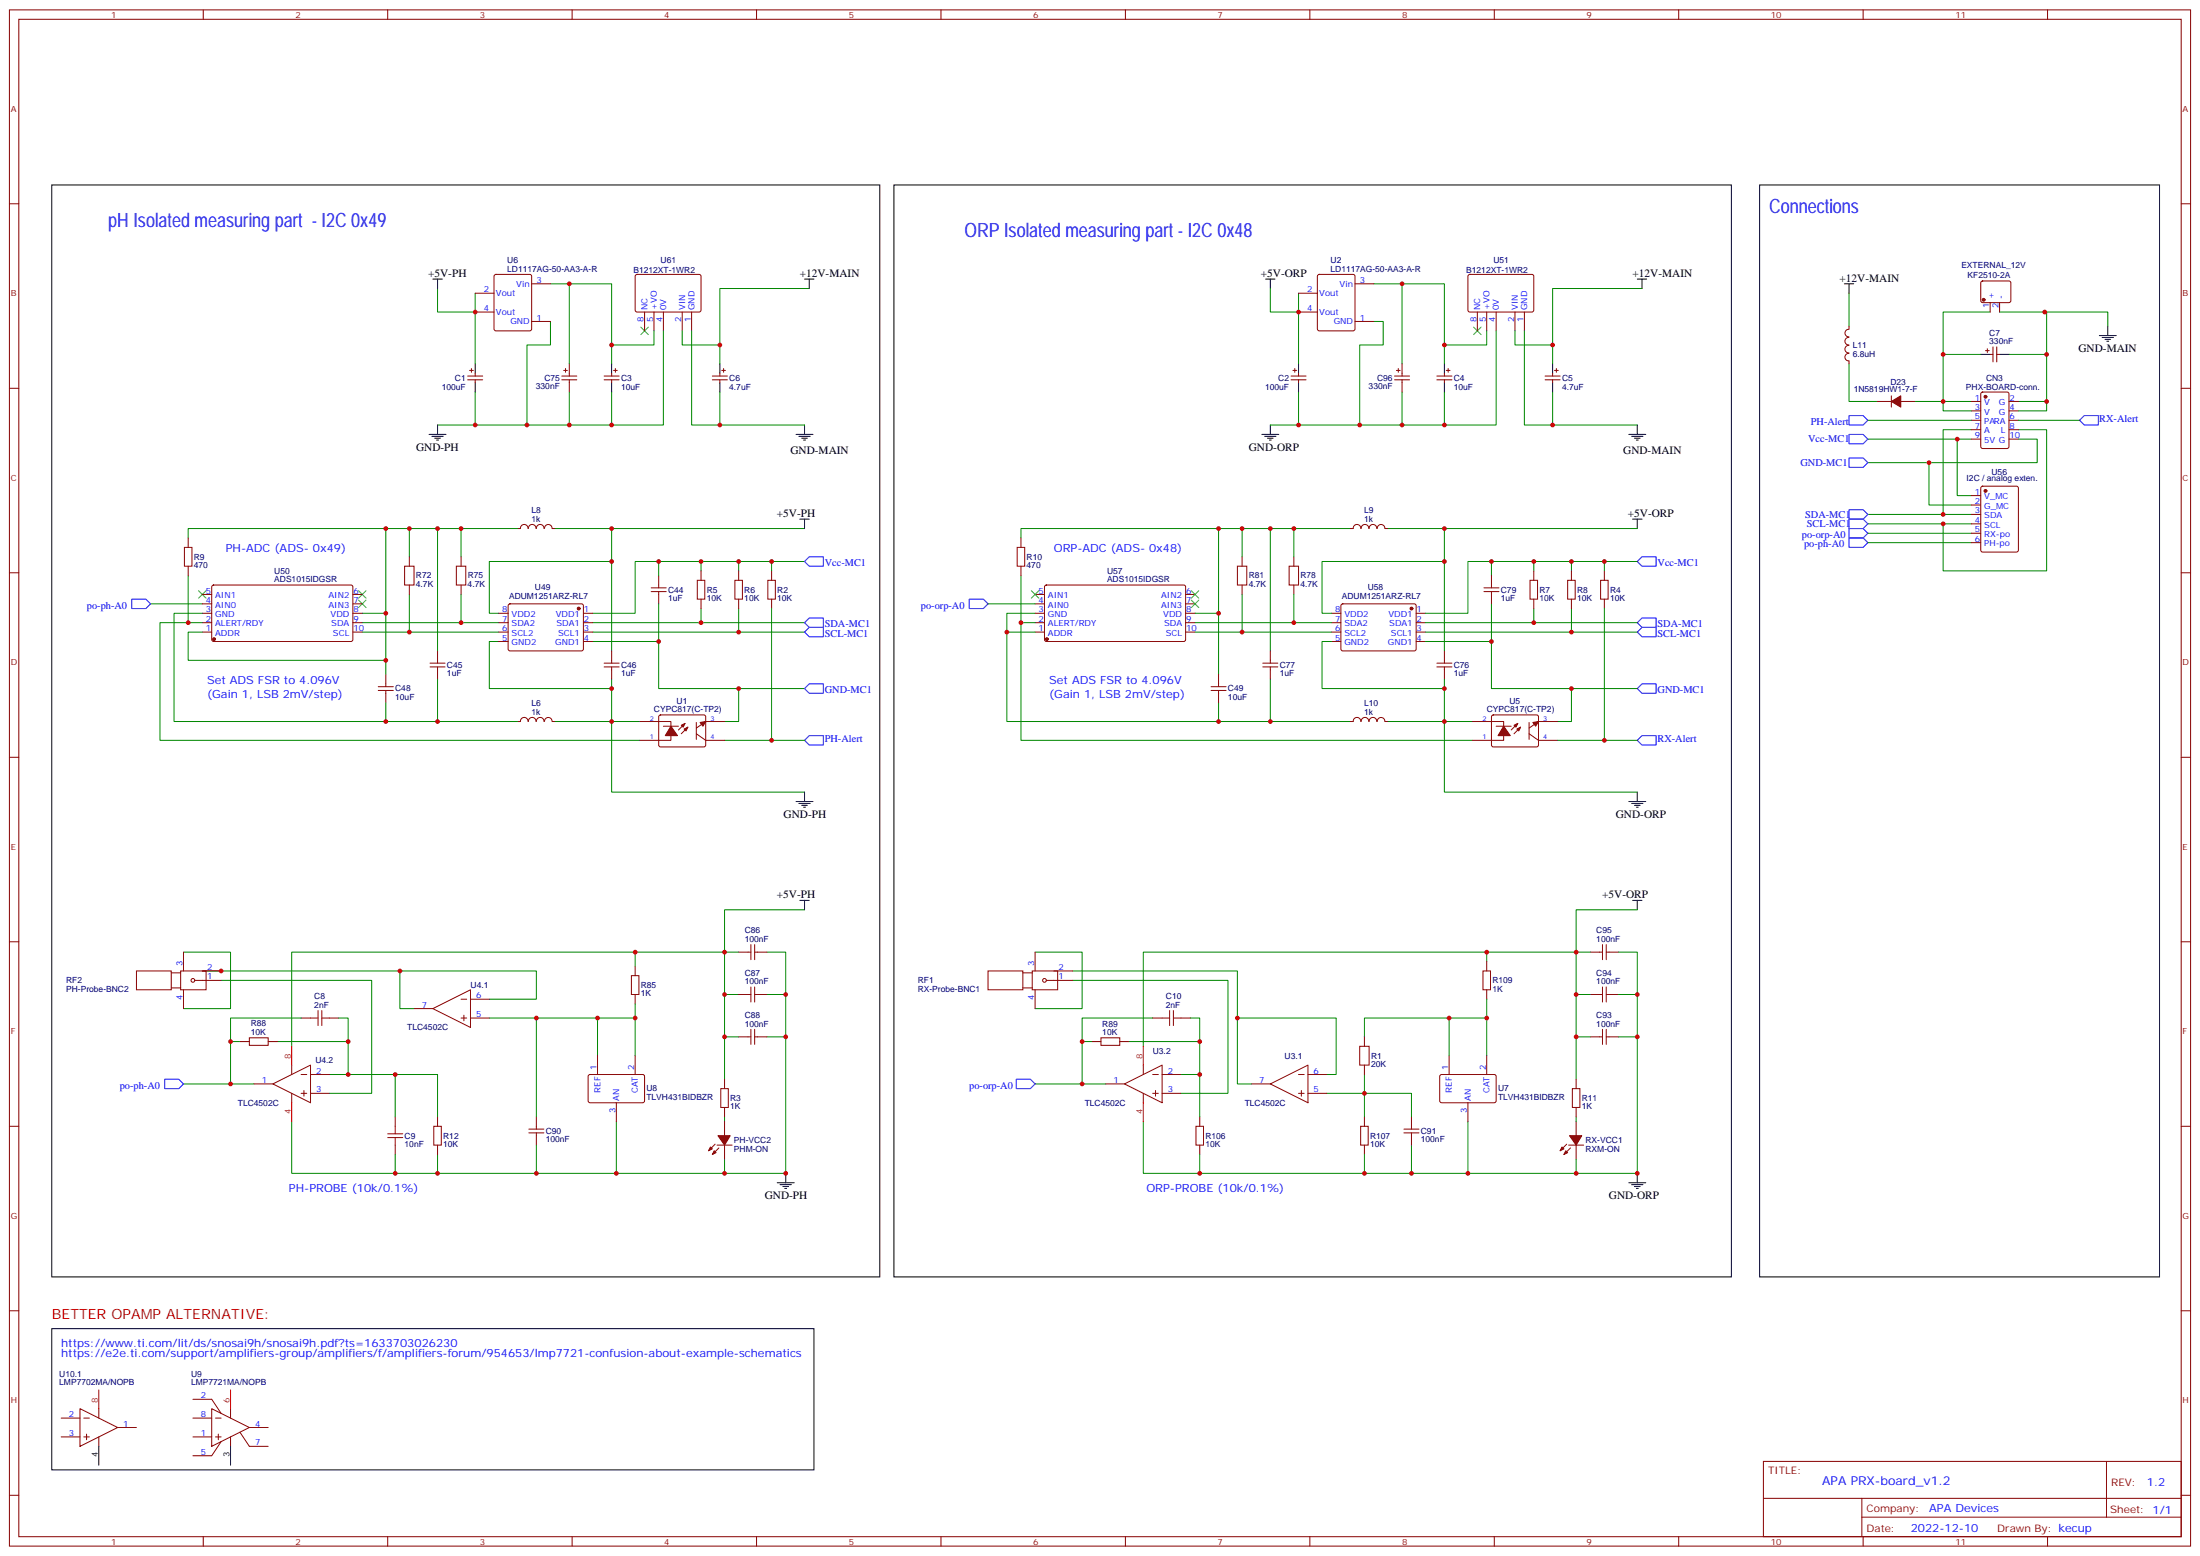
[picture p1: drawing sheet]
<svg xmlns="http://www.w3.org/2000/svg" width="825mm" height="583mm" viewBox="0 0 825 583" stroke-linecap="round" stroke-linejoin="round" font-family="sans-serif">
<g fill="none" stroke="#870000" stroke-width=".37">
<path d="M3.5 3.7h817.8v575.7h-817.8zM7.1 7.2h810.6v568.7h-810.6zM76.2 3.7v3.5M145.3 3.7v3.5M214.5 3.7v3.5M283.6 3.7v3.5M352.8 3.7v3.5M421.9 3.7v3.5M491.1 3.7v3.5M560.2 3.7v3.5M629.4 3.7v3.5M698.5 3.7v3.5"/>
<path d="M767.6 3.7v3.5M3.5 76.4h3.6M817.7 76.4h3.6M178.2 109.9h7M178.2 116.9h7M185.4 103l.5-.2h12.7l.7 .5v20l-.4 .6-13 .1-.6-.5-.1-20zM199.3 106.4h7.1M238.4 103l.4-.2 23.6 .1 .4 .6v13l-.7 .4h-23.5l-.5-.7v-12.7zM241.7 116.9v7.1M245.2 116.9v7.1M248.7 116.9v7.1M255.8 116.9v7.1"/>
<path d="M259.3 116.9v7.1M486.8 109.9h7.1M486.8 116.9h7.1M494.1 103l.5-.2h12.7l.6 .5 .1 20-.5 .6-12.9 .1-.7-.5v-20zM508 106.4h7.1M550.6 103l.4-.2 23.6 .1 .4 .6v13l-.7 .4h-23.5l-.5-.7v-12.7zM553.9 116.9v7.1M557.4 116.9v7.1M560.9 116.9v7.1M568 116.9v7.1M571.5 116.9v7.1M742.8 105.5l.5-.2h9.9l.5 .2 .2 .5-.1 7-.6 .4h-10.2l-.4-.7v-6.7z"/>
<path d="M746.1 113.4v3.5M749.7 113.4v3.5M176 138.8h1.4M176.7 138.1v1.4M178.2 139.9v1M199.3 120.5h7.1M211.3 138.8h1.4M212 138.1v1.4M213.4 136.3v4.6M229.3 139.9v1M230 138.8h1.4M230.7 138.1v1.4"/>
<path d="M269.9 139.9v1M270.6 138.8h1.4M271.3 138.1v1.4M484.7 138.8h1.4M485.4 138.1v1.4M486.8 139.9v1M508 120.5h7.1M523.5 138.8h1.4M524.2 138.1v1.4M525.6 136.3v4.6M541.5 139.9v1M542.2 138.8h1.4"/>
<path d="M542.9 138.1v1.4M582.1 139.9v1M582.8 138.8h1.4M583.5 138.1v1.4M693.2 129.4a1.41 1.41 0 0 0-1.5 1.5 1.41 1.41 0 0 0 1.5 1.4M693.2 126.5a1.41 1.41 0 0 0-1.5 1.4 1.41 1.41 0 0 0 1.5 1.4M693.2 132.4a1.41 1.41 0 0 0-1.5 1.4 1.41 1.41 0 0 0 1.5 1.4v1.1M693.2 123.4a1.41 1.41 0 0 0-1.5 1.4 1.41 1.41 0 0 0 1.5 1.4M693.2 122.2v1.1M744.4 131.4h1.4M745.1 130.7v1.4M746.1 132.8h1.1"/>
<path d="M747.2 130v5.6M748.6 130v5.6M748.6 132.8h1.1M3.5 145.5h3.6M175.3 140.9h5.7M175.3 142.3h5.7M178.2 142.3v1.1M210.6 140.9h5.7M210.6 142.3h5.7M213.4 142.3v4.6M226.5 140.9h5.6M226.5 142.3h5.6"/>
<path d="M229.3 142.3v1.1M267.1 140.9h5.6M267.1 142.3h5.6M269.9 142.3v1.1M484 140.9h5.7M484 142.3h5.7M486.8 142.3v1.1M522.8 140.9h5.7M522.8 142.3h5.7M525.6 142.3v4.6M538.7 140.9h5.6M538.7 142.3h5.6"/>
<path d="M541.5 142.3v1.1M579.3 140.9h5.6M579.3 142.3h5.6M582.1 142.3v1.1M703.8 150.5h5.3M709.1 148.3v4.3M712.6 150.5h5.3M739.1 150.5h3.5M739.1 154h3.5M739.1 157.5h3.5M742.8 147.1l.5-.2h9.2l.6 .5 .1 20-.5 .6-9.4 .1-.6-.5-.1-20zM753.2 150.5h3.5"/>
<path d="M753.2 154h3.5M753.2 157.5h3.5M817.7 145.5h3.6M739.1 164.6h3.5M739.1 161h3.5M753.2 164.6h3.5M753.2 161h3.5M194 198.1h1.1M195.1 198.1a1.41 1.41 0 0 1 1.4-1.6 1.41 1.41 0 0 1 1.4 1.6M198.1 198.1a1.41 1.41 0 0 1 1.4-1.6 1.41 1.41 0 0 1 1.4 1.6M201.1 198.1a1.41 1.41 0 0 1 1.4-1.6 1.41 1.41 0 0 1 1.4 1.6M204.2 198.1a1.41 1.41 0 0 1 1.4-1.5 1.41 1.41 0 0 1 1.4 1.5"/>
<path d="M207.1 198.1h1M506.2 198.1h1.1M507.3 198.1a1.41 1.41 0 0 1 1.4-1.6 1.41 1.41 0 0 1 1.4 1.6M510.3 198.1a1.41 1.41 0 0 1 1.4-1.6 1.41 1.41 0 0 1 1.4 1.6M513.3 198.1a1.41 1.41 0 0 1 1.4-1.6 1.41 1.41 0 0 1 1.4 1.6M516.4 198.1a1.41 1.41 0 0 1 1.4-1.5 1.41 1.41 0 0 1 1.4 1.5M519.3 198.1h1M739.1 185.7h3.5M739.1 189.3h3.5M739.1 192.8h3.5M739.1 196.3h3.5M739.1 199.8h3.5"/>
<path d="M742.8 182.4l.5-.2h12.7l.7 .4v23.6l-.5 .6-12.9 .1-.6-.5-.1-23.5zM3.5 214.7h3.6M70.6 201.6v3.5M70.6 212.2v3.5M79.6 219.5l.5-.2h51.8l.4 .7-.1 20-.6 .4h-51.8l-.4-.7v-19.7zM151.7 212.2h3.5v7.1h-3.5zM153.5 208.7v3.5M153.5 219.3v3.5M171.1 212.2h3.5v7.1h-3.5zM172.9 208.7v3.5M172.9 219.3v3.5M246.9 215.7v4.6"/>
<path d="M261.4 217.5h2.8v7h-2.8zM262.8 214v3.5M275.5 217.5h2.8v7h-2.8zM276.9 214v3.5M287.9 217.5h2.8v7h-2.8zM289.3 214v3.5M382.8 201.6v3.5M382.8 212.2v3.5M391.8 219.5l.5-.2h51.8l.4 .7-.1 20-.6 .4h-51.8l-.4-.7v-19.7zM463.9 212.2h3.5v7.1h-3.5zM465.7 208.7v3.5M465.7 219.3v3.5"/>
<path d="M483.3 212.2h3.5v7.1h-3.5zM485.1 208.7v3.5M485.1 219.3v3.5M559.2 215.7v4.6M573.6 217.5h2.8v7h-2.8zM575 214v3.5M587.7 217.5h2.8v7h-2.8zM589.1 214v3.5M600.1 217.5h2.8v7h-2.8zM601.5 214v3.5M739.1 203.4h3.5M817.7 214.7h3.6"/>
<path d="M75.8 229.8h3.6M75.8 233.4h3.6M75.8 236.9h3.6M75.8 226.3h3.6M75.8 222.8h3.6M132.3 229.8h3.5M132.3 233.4h3.5M132.3 236.9h3.5M132.3 226.3h3.5M132.3 222.8h3.5M187 229.8h3.5M187 233.4h3.5"/>
<path d="M187 236.9h3.5M190.7 226.5l.5-.2 27.1 .1 .4 .6v16.5l-.7 .4h-27.1l-.4-.7v-16.2zM218.7 229.8h3.5M218.7 233.4h3.5M218.7 236.9h3.5M244.1 221.7h5.7M244.1 220.3h5.7M246.9 221.7v4.6M262.8 224.5v3.6M276.9 224.5v3.6M289.3 224.5v3.6M388.1 229.8h3.5"/>
<path d="M388.1 233.4h3.5M388.1 236.9h3.5M388.1 226.3h3.5M388.1 222.8h3.5M444.5 229.8h3.5M444.5 233.4h3.5M444.5 236.9h3.5M444.5 226.3h3.5M444.5 222.8h3.5M499.2 229.8h3.5M499.2 233.4h3.5M499.2 236.9h3.5"/>
<path d="M502.9 226.5l.5-.2 27.1 .1 .4 .6v16.5l-.7 .4h-27.1l-.4-.7v-16.2zM530.9 229.8h3.6M530.9 233.4h3.6M530.9 236.9h3.6M556.3 221.7h5.7M556.3 220.3h5.7M559.2 221.7v4.6M575 224.5v3.6M589.1 224.5v3.6M601.5 224.5v3.6M141.8 258.8h5.7M141.8 257.4h5.7"/>
<path d="M144.6 252.8v4.6M144.6 258.8v4.5M161.2 249.9h5.7M161.2 248.5h5.7M164 243.9v4.6M164 249.9v4.6M187 240.4h3.5M218.7 240.4h3.5M226.5 249.9h5.6M226.5 248.5h5.6M229.3 243.9v4.6M229.3 249.9v4.6"/>
<path d="M454 258.8h5.7M454 257.4h5.7M456.8 252.8v4.6M456.8 258.8v4.5M473.4 249.9h5.7M473.4 248.5h5.7M476.2 243.9v4.6M476.2 249.9v4.6M499.2 240.4h3.5M530.9 240.4h3.6M538.7 249.9h5.6M538.7 248.5h5.6"/>
<path d="M541.5 243.9v4.6M541.5 249.9v4.6M194 270.4h1.1M195.1 270.4a1.41 1.41 0 0 1 1.4-1.5 1.41 1.41 0 0 1 1.4 1.5M198.1 270.4a1.41 1.41 0 0 1 1.4-1.5 1.41 1.41 0 0 1 1.4 1.5M201.1 270.4a1.41 1.41 0 0 1 1.4-1.5 1.41 1.41 0 0 1 1.4 1.5M204.2 270.4a1.41 1.41 0 0 1 1.4-1.5 1.41 1.41 0 0 1 1.4 1.5M207.1 270.4h1M239.9 270.4h11.6v7.1h-11.6M247.2 268.1l.4-.2 16.6 .1 .4 .6-.1 10.9-.6 .4h-16.5l-.5-.7v-10.6zM248.7 272.2h5.7M256.8 271.1l-2.4 2.5"/>
<path d="M257.9 272.5l-2.5 2.5M261.1 275l3.5 2.5h7M261.1 270.8v6.3M271.6 270.4h-7l-3.5 2.5M506.2 270.4h1.1M507.3 270.4a1.41 1.41 0 0 1 1.4-1.5 1.41 1.41 0 0 1 1.4 1.5M510.3 270.4a1.41 1.41 0 0 1 1.4-1.5 1.41 1.41 0 0 1 1.4 1.5M513.3 270.4a1.41 1.41 0 0 1 1.4-1.5 1.41 1.41 0 0 1 1.4 1.5M516.4 270.4a1.41 1.41 0 0 1 1.4-1.5 1.41 1.41 0 0 1 1.4 1.5M519.3 270.4h1M552.1 270.4h11.6v7.1h-11.6M559.4 268.1l.5-.2 16.5 .1 .4 .6-.1 10.9-.6 .4h-16.5l-.4-.7v-10.6z"/>
<path d="M560.9 272.2h5.7M569 271.1l-2.4 2.5M570.1 272.5l-2.5 2.5M573.3 275l3.5 2.5h7M573.3 270.8v6.3M583.8 270.4h-7l-3.5 2.5M3.5 283.8h3.6M817.7 283.8h3.6M3.5 353h3.6M68.8 356.8v7.1M276.9 356.8h4.6M281.5 354v5.7"/>
<path d="M282.9 356.8h4.6M282.9 354v5.7M388.1 356.8v7.1M596.2 356.8h4.6M600.8 354v5.7M602.2 354v5.7M602.2 356.8h4.6M817.7 353h3.6M51.2 363.9h13v7h-13zM64.2 370.2h3.5M64.2 364.6h3.5M67.7 363.9h9.6v7h-9.6z"/>
<path d="M68.8 370.9v7.1M73 367.4h9.9M75.8 363.9h7.1M155.2 378h7.1M162.3 378l14.1-7.1v14.2zM172.9 374.5h2.1M176.4 374.5h7M236.7 365.7h2.8v7h-2.8zM238.1 362.1v3.6M238.1 372.7v3.5M276.9 372.7h4.6M281.5 369.9v5.6"/>
<path d="M282.9 372.7h4.6M282.9 369.9v5.6M370.4 363.9h13.1v7h-13.1zM383.5 370.2h3.5M383.5 364.6h3.5M387 363.9h9.5v7h-9.5zM388.1 370.9v7.1M392.3 367.4h9.9M395.1 363.9h7.1M556 363.9h2.8v7h-2.8zM557.4 360.4v3.5M557.4 370.9v3.6"/>
<path d="M596.2 372.7h4.6M600.8 369.9v5.6M602.2 369.9v5.6M602.2 372.7h4.6M90 390.3h3.5M93.5 388.9h7v2.9h-7zM100.5 390.3h3.6M109.4 399.2v3.5M112.9 381.5h3.5M123.5 381.5h3.5M172.9 381.5h2.1M173.9 380.5v2.1"/>
<path d="M176.4 381.5h7M224 395.6v7.1M238.1 395.6v7.1M276.9 388.6h4.6M281.5 385.8v5.6M282.9 388.6h4.6M282.9 385.8v5.6M409.2 390.3h3.5M412.7 388.9h7.1v2.9h-7.1zM419.8 390.3h3.5M428.6 399.2v3.5M432.2 381.5h3.5"/>
<path d="M442.7 381.5h3.6M511.5 388.6v3.5M511.5 399.2v3.5M543.3 395.6v7.1M557.4 395.6v7.1M596.2 388.6h4.6M600.8 385.8v5.6M602.2 385.8v5.6M602.2 388.6h4.6M95.2 406.2h7.1M102.3 406.2l14.1-7v14.1zM109.4 409.8v3.5"/>
<path d="M112.9 402.7h2.1M112.9 409.8h2.1M113.9 408.7v2.1M116.4 402.7h7.1M116.4 409.8h7.1M148.2 418.6v3.5M164 418.6v3.5M201.1 418.6v4.6M220.7 402.9l.5-.2 20 .1 .5 .6-.1 9.4-.7 .5-20-.1-.4-.6v-9.2zM231.1 413.3v7M270.2 408h2.8v7h-2.8zM271.6 404.5v3.5"/>
<path d="M271.6 415v3.6M414.5 406.2h7.1M421.6 406.2l14.1-7v14.1zM428.6 409.8v3.5M432.2 402.7h2.1M432.2 409.8h2.1M433.2 408.7v2.1M435.7 402.7h7M435.7 409.8h7M449.8 418.6v3.5M469.2 406.2h7M476.2 406.2l14.2-7v14.1z"/>
<path d="M486.8 402.7h2.1M486.8 409.8h2.1M487.9 408.7v2.1M490.4 402.7h7M490.4 409.8h7M511.5 418.6v3.5M529.2 418.6v4.6M540 402.9l.5-.2 20 .1 .4 .6v9.4l-.7 .5-20-.1-.4-.6v-9.2zM550.3 413.3v7M589.5 408h2.8v7h-2.8zM590.9 404.5v3.5M590.9 415v3.6"/>
<path d="M3.5 422.1h3.6M148.2 429.2v3.5M162.6 422.1h2.9v7.1h-2.9zM164 429.2v3.5M198.3 424.6h5.6M198.3 423.2h5.6M201.1 424.6v4.6M268.1 428.8l-2.5 2.5M268.8 429.2h5.7M269.5 430.2l-2.4 2.5M271.6 420.3v5.3M271.6 429.2v5.2"/>
<path d="M448.4 422.1h2.8v7.1h-2.8zM449.8 429.2v3.5M510.1 422.1h2.8v7.1h-2.8zM511.5 429.2v3.5M526.3 424.6h5.7M526.3 423.2h5.7M529.2 424.6v4.6M587.4 428.8l-2.5 2.5M588.1 429.2h5.6M588.8 430.2l-2.5 2.5M590.9 420.3v5.3M590.9 429.2v5.2"/>
<path d="M817.7 422.1h3.6M3.5 491.2h3.6M817.7 491.2h3.6M22.9 531.5h7.1M22.9 538.5h7.1M30 527.9l14.1 7.1-14.1 7zM31.4 531.5h2.1M31.4 538.5h2.1M32.5 537.5v2.1M37 527.9v3.6M37 538.5v3.5M44.1 535h7.1"/>
<path d="M72.3 531.5h7.1M72.3 538.5h7.1M72.3 524.4h7.1l3.5 5.3M79.4 527.9l14.1 7.1-14.1 7zM80.8 531.5h2.1M80.8 538.5h2.1M81.8 537.5v2.1M86.4 527.9v3.6M86.4 538.5v3.5M90 536.8l3.5 5.2h7M93.5 535h7M82.9 540.3l-3.5 5.3h-7.1"/>
<path d="M661.1 547.7h156.6v28.2h-156.6zM789.7 547.7v20.9M3.5 560.4h3.6M76.2 575.9v3.5M145.3 575.9v3.5M214.5 575.9v3.5M283.6 575.9v3.5M352.8 575.9v3.5M421.9 575.9v3.5M491.1 575.9v3.5M560.2 575.9v3.5M629.4 575.9v3.5"/>
<path d="M661.1 561.5h156.5M698 568.6h119.6M698 561.5v14.1M698.5 575.9v3.5M767.6 575.9v3.5M817.7 560.4h3.6"/>
<circle cx="72.3" cy="367.4" r=".71"/>
<circle cx="391.6" cy="367.4" r=".71"/>
</g>
<g fill="none" stroke="#008700" stroke-width=".37">
<path d="M164 108.1v8.8h14.2v-7M178.2 116.9v19.4M206.4 106.4h22.9v22.9M213.4 106.4v29.9M303.4 108.1h-33.5v21.2h-14.1v-5.3M476.2 108.1v8.8h10.6v-7M486.8 116.9v19.4M515.1 106.4h26.4v22.9M525.6 106.4v29.9M615.6 108.1h-33.5v21.2h-14.1v-5.3M693.2 109.9v12.3M746.1 116.9h-17.6v15.9"/>
<path d="M749.7 116.9h17.6v15.9M766.6 116.9h23.6v5.3M206.4 120.5v8.8h-8.8v30M245.2 124v5.3h-15.9v7M248.7 124v35.3h-84.7M259.3 124v35.3h42.3M269.9 129.3v7M515.1 120.5h3.5v8.8h-8.8v30M557.4 124v5.3h-15.9v7M560.9 124v35.3h-84.7M571.5 124v35.3h42.3M582.1 129.3v7"/>
<path d="M693.2 136.3v14.2h10.6M742.6 132.8h-14.1v21.2h10.6M753.2 132.8h14.1v17.7h-10.6M178.2 146.9v12.4M213.4 146.9v12.4M229.3 146.9v12.4M269.9 146.9v12.4M486.8 146.9v12.4M525.6 146.9v12.4M541.5 146.9v12.4M582.1 146.9v12.4M700.3 157.5h38.8"/>
<path d="M717.9 150.5h21.2M756.7 157.5h22.9M767.3 150.5v3.5h-10.6M700.3 164.6h38.8M723.2 173.4v15.9h15.9M733.8 164.6v21.1h5.3M739.1 161h-10.6v31.8h10.6M756.7 164.6h7.1v8.8h-63.5M756.7 161h10.6v53h-38.8v-17.7h10.6M144.6 198.1h-74v3.5M153.5 198.1v10.6M164 198.1v45.8"/>
<path d="M172.9 198.1v10.6M194 198.1h-49.4v31.7h-8.8M208.1 198.1h93.5M229.3 198.1v12.3h-45.9v19.4h3.6M456.8 198.1h-74v3.5M465.7 198.1v10.6M476.2 198.1v45.8M485.1 198.1v10.6M506.2 198.1h-49.4v31.7h-8.8M520.3 198.1h93.5M541.5 198.1v12.3h-45.8v19.4h3.5M700.3 199.8h38.8"/>
<path d="M700.3 196.3h28.2M700.3 192.8h28.2M70.6 215.7v17.7h5.2M229.3 210.4v33.5M246.9 210.4v5.3M262.8 210.4h-24.7v19.4h-15.9M276.9 210.4v3.6M289.3 210.4v3.6M301.6 210.4h-38.8v3.6M382.8 215.7v17.7h5.3M541.5 210.4v33.5M559.2 210.4v5.3"/>
<path d="M575 210.4h-24.7v19.4h-15.8M589.1 210.4v3.6M601.5 210.4v3.6M613.8 210.4h-38.8v3.6M700.3 203.4h38.8M56.4 226.3h19.4M70.6 233.4h-10.6v44.1h179.9M75.8 229.8h-10.5v40.6h79.3M75.8 236.9h-5.2v10.6h74M135.8 236.9h51.2M135.8 233.4h51.2M144.6 229.8v23"/>
<path d="M153.5 222.8v14.1M172.9 222.8v10.6M222.2 236.9h79.4M222.2 233.4h79.4M246.9 226.3v14.1M262.8 228.1v5.3M276.9 228.1v8.8M289.3 228.1v49.4h-17.7M370.4 226.3h17.7M377.5 236.9h10.6M382.8 233.4v44.1h169.3M388.1 229.8h-10.6v40.6h79.3"/>
<path d="M448 236.9h51.2M448 233.4h51.2M456.8 229.8v23M465.7 222.8v14.1M485.1 222.8v10.6M534.5 233.4h79.3M534.5 236.9h79.3M559.2 226.3v14.1M575 228.1v5.3M589.1 228.1v8.8M601.5 228.1v49.4h-17.7M164 254.5v15.9"/>
<path d="M187 240.4h-3.6v17.7h45.9M222.2 240.4h24.7v17.7h54.7M229.3 254.5v15.9h10.6M276.9 258.1v12.3h-5.3M476.2 254.5v15.9M499.2 240.4h-3.5v17.7h45.8M534.5 240.4h24.7v17.7h54.6M541.5 254.5v42.4h72.3M589.1 258.1v12.3h-5.3M144.6 263.3v7.1h49.4M208.1 270.4h21.2v26.5h72.3M289.3 277.5h12.3"/>
<path d="M456.8 263.3v7.1h49.4M520.3 270.4h31.8M601.5 277.5h12.3M68.8 356.8h17.6v21.2h-17.6M238.1 356.8v5.3M276.9 356.8h-167.5v35.3M287.5 356.8h7.1v82.9h-185.2v-19.4M301.6 341h-30v63.5M388.1 356.8h17.6v21.2h-17.6M557.4 356.8h-128.8v35.3M596.2 356.8h-38.8v3.6M606.8 356.8h7v82.9h-185.2v-19.4"/>
<path d="M613.8 341h-22.9v63.5M75.8 363.9h74.1v14.1h5.3M82.9 367.4h56.4v42.4h-15.8M149.9 363.9h51.2v10.6h-17.7M238.1 376.2v5.3M271.6 372.7h5.3M287.5 372.7h7.1M402.2 363.9h61.7v42.3h5.3M402.2 367.4h58.2v42.4h-17.7M557.4 374.5v7M590.9 372.7h5.3M606.8 372.7h7"/>
<path d="M90 390.3h-3.6v15.9M104.1 390.3h26.4v12.4M112.9 381.5h-26.5v8.8M127 381.5h3.5v8.8M183.4 381.5h17.7M224 395.6v-14.1h14.1v14.1M224 381.5h-22.9v37.1M271.6 388.6h5.3M287.5 388.6h7.1M409.2 390.3h-3.5v15.9M423.3 390.3h26.5v28.3M432.2 381.5h-26.5v8.8"/>
<path d="M446.3 381.5h3.5v8.8M463.9 381.5h37v21.2h-3.5M511.5 388.6v-7.1h45.9v14.1M543.3 381.5v14.1M590.9 388.6h5.3M606.8 388.6h7M68.8 406.2h26.4M123.5 402.7h7M130.5 402.7h17.7v15.9M148.2 402.7h15.8v15.9M271.6 418.6v1.7M388.1 406.2h26.4"/>
<path d="M442.7 402.7h7.1M511.5 402.7v7.1h-14.1M511.5 418.6v-8.8h17.7v8.8M590.9 418.6v1.7M148.2 432.7v7M164 432.7v7M201.1 429.2v10.5M231.1 420.3v19.4M271.6 434.4v5.3M449.8 432.7v7M511.5 432.7v7M529.2 429.2v10.5"/>
<path d="M550.3 420.3v19.4M590.9 434.4v5.3"/>
</g>
<g fill="#870000" stroke="#870000" stroke-width=".37">
<path d="M709.1 150.5l3.5-2.2v4.3z"/>
<path d="M587 431.3l.7 .7-1.4 .7z"/>
<path d="M585.6 429.9l.7 .7-1.4 .7z"/>
<path d="M588.4 425.6h4.6l-2.1 3.6z"/>
<path d="M267.8 431.3l.7 .7-1.4 .7z"/>
<path d="M266.3 429.9l.8 .7-1.5 .7z"/>
<path d="M269.2 425.6h4.6l-2.2 3.6z"/>
<path d="M574.7 270.8l2.1-.4-1.1 1.8z"/>
<path d="M567.6 271.8l1.4-.7-.7 1.4z"/>
<path d="M568.7 273.2l1.4-.7-.7 1.4z"/>
<path d="M563.7 272.2l2.5 3.5h-4.6z"/>
<path d="M262.5 270.8l2.1-.4-1.1 1.8z"/>
<path d="M255.4 271.8l1.4-.7-.7 1.4z"/>
<path d="M256.5 273.2l1.4-.7-.7 1.4z"/>
<path d="M251.5 272.2l2.5 3.5h-4.6z"/>
<circle cx="743.7" cy="112.4" r=".53"/>
<circle cx="744.4" cy="184" r=".53"/>
<circle cx="744.4" cy="148.7" r=".53"/>
<circle cx="529.2" cy="228.1" r=".53"/>
<circle cx="392.5" cy="239.5" r=".53"/>
<circle cx="80.3" cy="239.5" r=".53"/>
<circle cx="217" cy="228.1" r=".53"/>
</g>
<g fill="none" stroke="#00f" stroke-width=".37">
<path d="M693.2 155.8h5.3l1.8 1.7-1.8 1.8h-5.3zM779.6 157.5l1.8-1.7h5.3v3.5h-5.3zM693.2 162.8h5.3l1.8 1.8-1.8 1.7h-5.3zM693.2 171.6h5.3l1.8 1.8-1.8 1.8h-5.3zM693.2 198.1h5.3l1.8 1.7-1.8 1.8h-5.3zM693.2 194.6h5.3l1.8 1.7-1.8 1.8h-5.3zM693.2 191h5.3l1.8 1.8-1.8 1.8h-5.3zM303.4 208.7h5.3v3.5h-5.3l-1.8-1.8zM615.6 208.7h5.3v3.5h-5.3l-1.8-1.8zM693.2 201.6h5.3l1.8 1.8-1.8 1.7h-5.3zM49.4 224.5h5.3l1.7 1.8-1.7 1.8h-5.3zM303.4 235.1h5.3v3.6h-5.3l-1.8-1.8z"/>
<path d="M303.4 231.6h5.3v3.5h-5.3l-1.8-1.7zM363.4 224.5h5.3l1.7 1.8-1.7 1.8h-5.3zM613.8 233.4l1.8-1.8h5.3v3.5h-5.3zM615.6 235.1h5.3v3.6h-5.3l-1.8-1.8zM303.4 256.3h5.3v3.5h-5.3l-1.8-1.7zM615.6 256.3h5.3v3.5h-5.3l-1.8-1.7zM303.4 275.7h5.3v3.5h-5.3l-1.8-1.7zM613.8 277.5l1.8-1.8h5.3v3.5h-5.3zM61.7 404.5h5.3l1.8 1.7-1.8 1.8h-5.3zM381 404.5h5.3l1.8 1.7-1.8 1.8h-5.3z"/>
</g>
<g fill="none" stroke="#000" stroke-width=".37">
<path d="M19.4 69.3h310.4v409.2h-310.4zM335.1 69.3h314v409.2h-314zM659.7 69.3h149.9v409.2h-149.9zM162.3 104.6h3.5M164 104.6v3.5M301.6 104.6h3.6M303.4 104.6v3.5M474.5 104.6h3.5M476.2 104.6v3.5M613.8 104.6h3.6M615.6 104.6v3.5M691.4 106.4h3.6"/>
<path d="M693.2 106.4v3.5M178.2 136.3v3.6M229.3 136.3v3.6M269.9 136.3v3.6M486.8 136.3v3.6M541.5 136.3v3.6M582.1 136.3v3.6M742.6 132.8h3.5M749.7 132.8h3.5M787 125.8h6.4M788.1 126.5h4.2M789.2 127.2h2.1"/>
<path d="M789.9 127.9h.7M790.2 122.2v3.6M164 159.3v3.5M178.2 143.4v3.5M229.3 143.4v3.5M269.9 143.4v3.5M301.6 159.3v3.5M476.2 159.3v3.5M486.8 143.4v3.5M541.5 143.4v3.5M582.1 143.4v3.5M613.8 159.3v3.5"/>
<path d="M160.9 162.8h6.3M161.9 163.5h4.3M163 164.2h2.1M163.7 164.9h.7M298.4 162.8h6.4M299.5 163.5h4.2M300.6 164.2h2.1M301.3 164.9h.7M473.1 162.8h6.3M474.1 163.5h4.3M475.2 164.2h2.1M475.9 164.9h.7"/>
<path d="M610.7 162.8h6.3M611.7 163.5h4.2M612.8 164.2h2.1M613.5 164.9h.7M299.9 194.6h3.5M301.6 194.6v3.5M612.1 194.6h3.5M613.8 194.6v3.5M301.6 296.9v3.5M613.8 296.9v3.5M298.4 300.4h6.4M299.5 301.1h4.2"/>
<path d="M300.6 301.8h2.1M301.3 302.5h.7M610.7 300.4h6.3M611.7 301.1h4.2M612.8 301.8h2.1M613.5 302.5h.7M299.9 337.4h3.5M301.6 337.4v3.6M612.1 337.4h3.5M613.8 337.4v3.6M294.6 439.7v3.6M613.8 439.7v3.6"/>
<path d="M291.4 443.3h6.3M292.5 444h4.2M293.5 444.7h2.1M294.2 445.4h.7M610.7 443.3h6.3M611.7 444h4.2M612.8 444.7h2.1M613.5 445.4h.7M19.4 497.9h285.8v53h-285.8zM37 542v7.1M86.4 542v7.1"/>
</g>
<g fill="none" stroke="#3c3" stroke-width=".37">
<path d="M240.2 122.6l2.9 2.8M243.1 122.6l-2.9 2.8M552.4 122.6l2.9 2.8M555.3 122.6l-2.9 2.8M74.4 221.4l2.9 2.8M77.3 221.4l-2.9 2.8M134.4 224.9l2.8 2.8M134.4 221.4l2.8 2.8M137.2 224.9l-2.8 2.8M137.2 221.4l-2.8 2.8M386.6 221.4l2.9 2.8M389.5 221.4l-2.9 2.8"/>
<path d="M446.6 221.4l2.8 2.8M446.6 224.9l2.8 2.8M449.4 221.4l-2.8 2.8M449.4 224.9l-2.8 2.8"/>
</g>
<g fill="none" stroke="#a10000" stroke-width=".37">
<path d="M69.1 205.1h2.9v7.1h-2.9zM381.4 205.1h2.8v7.1h-2.8zM119.2 378.7v5.7M120.6 378.7v5.7M438.5 378.7v5.7M439.9 378.7v5.7M116.4 381.5h2.8M120.6 381.5h2.9M435.7 381.5h2.8M439.9 381.5h2.8M509.8 392.1h3.5v7.1h-3.5zM145.3 424.9h5.7"/>
<path d="M145.3 426.3h5.7M148.2 422.1v2.8M148.2 426.3v2.9"/>
</g>
<path d="M109.4 392.1v7.1M428.6 392.1v7.1M109.4 413.3v7M428.6 413.3v7M37 520.9v7M86.4 520.9v7" fill="none" stroke="#f00" stroke-width=".37"/>
<g fill="#c00">
<circle cx="767.3" cy="132.8" r=".88"/>
<circle cx="728.5" cy="132.8" r=".88"/>
<circle cx="728.5" cy="196.3" r=".88"/>
<circle cx="728.5" cy="192.8" r=".88"/>
<circle cx="723.2" cy="173.4" r=".88"/>
<circle cx="733.8" cy="164.6" r=".88"/>
<circle cx="269.9" cy="129.3" r=".88"/>
<circle cx="144.6" cy="270.4" r=".88"/>
<circle cx="178.2" cy="159.3" r=".88"/>
<circle cx="229.3" cy="159.3" r=".88"/>
<circle cx="269.9" cy="159.3" r=".88"/>
<circle cx="213.4" cy="159.3" r=".88"/>
<circle cx="197.6" cy="159.3" r=".88"/>
<circle cx="559.2" cy="240.4" r=".88"/>
<circle cx="541.5" cy="210.4" r=".88"/>
<circle cx="541.5" cy="258.1" r=".88"/>
<circle cx="456.8" cy="270.4" r=".88"/>
<circle cx="485.1" cy="233.4" r=".88"/>
<circle cx="476.3" cy="270.4" r=".88"/>
<circle cx="589.1" cy="210.4" r=".88"/>
<circle cx="589.1" cy="236.9" r=".88"/>
<circle cx="557.4" cy="356.8" r=".88"/>
<circle cx="511.5" cy="409.8" r=".88"/>
<circle cx="590.9" cy="439.7" r=".88"/>
<circle cx="550.3" cy="439.7" r=".88"/>
<circle cx="529.2" cy="439.7" r=".88"/>
<circle cx="613.8" cy="439.7" r=".88"/>
<circle cx="613.8" cy="388.6" r=".88"/>
<circle cx="590.9" cy="356.8" r=".88"/>
<circle cx="463.9" cy="381.5" r=".88"/>
<circle cx="509.8" cy="159.3" r=".88"/>
<circle cx="525.6" cy="159.3" r=".88"/>
<circle cx="582.1" cy="159.3" r=".88"/>
<circle cx="582.1" cy="129.3" r=".88"/>
<circle cx="541.5" cy="159.3" r=".88"/>
<circle cx="590.9" cy="388.6" r=".88"/>
<circle cx="590.9" cy="372.7" r=".88"/>
<circle cx="613.8" cy="372.7" r=".88"/>
<circle cx="511.5" cy="439.7" r=".88"/>
<circle cx="449.8" cy="402.7" r=".88"/>
<circle cx="294.6" cy="372.7" r=".88"/>
<circle cx="271.6" cy="372.7" r=".88"/>
<circle cx="271.6" cy="388.6" r=".88"/>
<circle cx="271.6" cy="356.8" r=".88"/>
<circle cx="294.6" cy="388.6" r=".88"/>
<circle cx="271.6" cy="439.7" r=".88"/>
<circle cx="86.4" cy="406.2" r=".88"/>
<circle cx="294.6" cy="439.7" r=".88"/>
<circle cx="575" cy="233.4" r=".88"/>
<circle cx="575" cy="210.4" r=".88"/>
<circle cx="559.2" cy="210.4" r=".88"/>
<circle cx="465.7" cy="236.9" r=".88"/>
<circle cx="377.5" cy="236.9" r=".88"/>
<circle cx="476.3" cy="198.1" r=".88"/>
<circle cx="465.7" cy="198.1" r=".88"/>
<circle cx="485.1" cy="198.1" r=".88"/>
<circle cx="541.5" cy="198.1" r=".88"/>
<circle cx="456.8" cy="229.8" r=".88"/>
<circle cx="144.6" cy="229.8" r=".88"/>
<circle cx="229.3" cy="198.1" r=".88"/>
<circle cx="172.9" cy="198.1" r=".88"/>
<circle cx="153.5" cy="198.1" r=".88"/>
<circle cx="164" cy="198.1" r=".88"/>
<circle cx="153.5" cy="236.9" r=".88"/>
<circle cx="246.9" cy="210.4" r=".88"/>
<circle cx="262.8" cy="210.4" r=".88"/>
<circle cx="262.8" cy="233.4" r=".88"/>
<circle cx="276.9" cy="236.9" r=".88"/>
<circle cx="276.9" cy="210.4" r=".88"/>
<circle cx="164" cy="270.4" r=".88"/>
<circle cx="172.9" cy="233.4" r=".88"/>
<circle cx="229.3" cy="258.1" r=".88"/>
<circle cx="229.3" cy="210.4" r=".88"/>
<circle cx="246.9" cy="240.4" r=".88"/>
<circle cx="144.6" cy="247.5" r=".88"/>
<circle cx="449.8" cy="439.7" r=".88"/>
<circle cx="144.6" cy="198.1" r=".88"/>
<circle cx="229.3" cy="270.4" r=".88"/>
<circle cx="541.5" cy="270.4" r=".88"/>
<circle cx="456.8" cy="198.1" r=".88"/>
<circle cx="601.5" cy="210.4" r=".88"/>
<circle cx="589.1" cy="258.1" r=".88"/>
<circle cx="601.5" cy="277.5" r=".88"/>
<circle cx="382.8" cy="233.4" r=".88"/>
<circle cx="70.6" cy="233.4" r=".88"/>
<circle cx="276.9" cy="258.1" r=".88"/>
<circle cx="289.3" cy="210.4" r=".88"/>
<circle cx="289.3" cy="277.5" r=".88"/>
<circle cx="541.5" cy="129.3" r=".88"/>
<circle cx="229.3" cy="129.3" r=".88"/>
<circle cx="728.5" cy="150.5" r=".88"/>
<circle cx="766.6" cy="116.9" r=".88"/>
<circle cx="767.3" cy="150.5" r=".88"/>
<circle cx="525.6" cy="106.4" r=".88"/>
<circle cx="486.8" cy="116.9" r=".88"/>
<circle cx="486.8" cy="159.3" r=".88"/>
<circle cx="213.4" cy="106.4" r=".88"/>
<circle cx="178.2" cy="116.9" r=".88"/>
<circle cx="557.4" cy="381.5" r=".88"/>
<circle cx="543.3" cy="381.5" r=".88"/>
<circle cx="238.1" cy="381.5" r=".88"/>
<circle cx="224" cy="381.5" r=".88"/>
<circle cx="201.1" cy="439.7" r=".88"/>
<circle cx="231.1" cy="439.7" r=".88"/>
<circle cx="238.1" cy="356.8" r=".88"/>
<circle cx="130.5" cy="402.7" r=".88"/>
<circle cx="148.2" cy="439.7" r=".88"/>
<circle cx="201.1" cy="381.5" r=".88"/>
<circle cx="82.9" cy="363.9" r=".88"/>
<circle cx="149.9" cy="363.9" r=".88"/>
<circle cx="164" cy="439.7" r=".88"/>
<circle cx="148.2" cy="402.7" r=".88"/>
<circle cx="405.7" cy="406.2" r=".88"/>
<circle cx="405.7" cy="390.3" r=".88"/>
<circle cx="449.8" cy="390.3" r=".88"/>
<circle cx="130.5" cy="390.3" r=".88"/>
<circle cx="86.4" cy="390.3" r=".88"/>
</g>
<g font-size="7.4" fill="#00f">
<text x="663.2" y="79.9">Connections</text>
<text x="40.6" y="85.2">pH Isolated measuring part - I2C 0x49</text>
<text x="361.6" y="88.7">ORP Isolated measuring part - I2C 0x48</text>
</g>
<text font-size="5.3" fill="#f00" x="19.4" y="494.4">BETTER OPAMP ALTERNATIVE:</text>
<text font-size="4.6" fill="#00f" x="683.2" y="556.7">APA PRX-board_v1.2</text>
<g font-size="4.2">
<text x="160.5" y="103.9">+5V-PH</text>
<text x="299.9" y="103.9">+12V-MAIN</text>
<text x="472.7" y="103.9">+5V-ORP</text>
<text x="612.1" y="103.9">+12V-MAIN</text>
<text x="689.7" y="105.7">+12V-MAIN</text>
<text x="779.2" y="131.8">GND-MAIN</text>
<text x="156" y="169">GND-PH</text>
<text x="296.3" y="170.1">GND-MAIN</text>
<text x="468.2" y="169">GND-ORP</text>
<text x="608.5" y="170.1">GND-MAIN</text>
<text x="291.3" y="193.9">+5V-PH</text>
<text x="610.3" y="193.9">+5V-ORP</text>
<text x="293.8" y="306.6">GND-PH</text>
<text x="605.8" y="306.6">GND-ORP</text>
<text x="291.3" y="336.7">+5V-PH</text>
<text x="600.7" y="336.7">+5V-ORP</text>
<text x="286.7" y="449.4">GND-PH</text>
<text x="603.2" y="449.4">GND-ORP</text>
</g>
<g font-size="4.2" fill="#00f">
<text x="84.7" y="206.9">PH-ADC (ADS- 0x49)</text>
<text x="395.1" y="206.9">ORP-ADC (ADS- 0x48)</text>
<text x="77.6" y="256.3">Set ADS FSR to 4.096V</text>
<text x="393.3" y="256.3">Set ADS FSR to 4.096V</text>
<text x="77.6" y="261.6">(Gain 1, LSB 2mV/step)</text>
<text x="393.3" y="261.6">(Gain 1, LSB 2mV/step)</text>
<text x="108.3" y="446.8">PH-PROBE (10k/0.1%)</text>
<text x="429.8" y="446.8">ORP-PROBE (10k/0.1%)</text>
<text x="22.9" y="508.5">https://e2e.ti.com/support/amplifiers-group/amplifiers/f/amplifiers-forum/954653/lmp7721-confusion-about-example-schematics</text>
<text x="22.9" y="505">https://www.ti.com/lit/ds/snosai9h/snosai9h.pdf?ts=1633703026230</text>
<text x="804.9" y="556.9">1.2</text>
<text x="723.3" y="566.5">APA Devices</text>
<text x="716.4" y="574.3">2022-12-10</text>
</g>
<g font-size="3.9" fill="#00f">
<text x="678.9" y="159.3">PH-Alert</text>
<text x="787" y="158.2">RX-Alert</text>
<text x="677.9" y="165.8">Vcc-MC1</text>
<text x="675" y="174.6">GND-MC1</text>
<text x="676.8" y="194">SDA-MC1</text>
<text x="677.4" y="197.6">SCL-MC1</text>
<text x="675.6" y="201.6">po-orp-A0</text>
<text x="676.4" y="205.1">po-ph-A0</text>
<text x="309.2" y="212.2">Vcc-MC1</text>
<text x="621.4" y="212.2">Vcc-MC1</text>
<text x="32.6" y="228.1">po-ph-A0</text>
<text x="345.3" y="228.1">po-orp-A0</text>
<text x="309.2" y="238.7">SCL-MC1</text>
<text x="309.2" y="235.1">SDA-MC1</text>
<text x="621.4" y="235.1">SDA-MC1</text>
<text x="621.4" y="238.7">SCL-MC1</text>
<text x="309.2" y="259.8">GND-MC1</text>
<text x="621.4" y="259.8">GND-MC1</text>
<text x="309.2" y="278.2">PH-Alert</text>
<text x="621.4" y="278.2">RX-Alert</text>
<text x="44.9" y="408">po-ph-A0</text>
<text x="363.4" y="408">po-orp-A0</text>
</g>
<g font-size="3.9" fill="#800">
<text x="662.9" y="552.3">TITLE:</text>
<text x="791.5" y="556.9">REV:</text>
<text x="699.8" y="566.5">Company:</text>
<text x="791.1" y="567.1">Sheet: 1/1</text>
<text x="699.8" y="574.1">Date:</text>
<text x="748.8" y="574.2">Drawn By: kecup</text>
</g>
<g font-size="3.2" fill="#800">
<text x="41.6" y="6.7">1</text>
<text x="110.8" y="6.7">2</text>
<text x="179.9" y="6.7">3</text>
<text x="249.1" y="6.7">4</text>
<text x="318.2" y="6.7">5</text>
<text x="387.3" y="6.7">6</text>
<text x="456.5" y="6.7">7</text>
<text x="525.6" y="6.7">8</text>
<text x="594.8" y="6.7">9</text>
<text x="663.9" y="6.7">10</text>
<text x="733.1" y="6.7">11</text>
<text x="4.1" y="41.8">A</text>
<text x="818.3" y="41.8">A</text>
<text x="4.1" y="110.9">B</text>
<text x="818.3" y="110.9">B</text>
<text x="4.1" y="180.1">C</text>
<text x="818.3" y="180.1">C</text>
<text x="4.1" y="249.2">D</text>
<text x="818.3" y="249.2">D</text>
<text x="4.1" y="318.4">E</text>
<text x="818.3" y="318.4">E</text>
<text x="4.1" y="387.5">F</text>
<text x="818.3" y="387.5">F</text>
<text x="4.1" y="456.7">G</text>
<text x="818.3" y="456.7">G</text>
<text x="4.1" y="525.8">H</text>
<text x="818.3" y="525.8">H</text>
<text x="41.6" y="578.9">1</text>
<text x="110.8" y="578.9">2</text>
<text x="179.9" y="578.9">3</text>
<text x="249.1" y="578.9">4</text>
<text x="318.2" y="578.9">5</text>
<text x="387.3" y="578.9">6</text>
<text x="456.5" y="578.9">7</text>
<text x="525.6" y="578.9">8</text>
<text x="594.8" y="578.9">9</text>
<text x="663.9" y="578.9">10</text>
<text x="733.1" y="578.9">11</text>
</g>
<g font-size="3.2" fill="#000080">
<text x="190.2" y="101.8">LD1117AG-50-AA3-A-R</text>
<text x="190.2" y="98.6">U6</text>
<text x="247.7" y="98.6">U61</text>
<text x="498.8" y="101.8">LD1117AG-50-AA3-A-R</text>
<text x="498.8" y="98.6">U2</text>
<text x="559.9" y="98.6">U51</text>
<text x="735.3" y="100.4">EXTERNAL_12V</text>
<text x="237.5" y="102.1">B1212XT-1WR2</text>
<text x="549.7" y="102.1">B1212XT-1WR2</text>
<text x="737.7" y="104.2">KF2510-2A</text>
<text x="745.8" y="125.8">C7</text>
<text x="694.6" y="130.4">L11</text>
<text x="745.8" y="128.9">330nF</text>
<text x="694.6" y="133.6">6.8uH</text>
<text x="170.6" y="142.8">C1</text>
<text x="204.1" y="142.8">C75</text>
<text x="232.8" y="142.8">C3</text>
<text x="273.4" y="142.8">C6</text>
<text x="479.2" y="142.8">C2</text>
<text x="516.3" y="142.8">C96</text>
<text x="545" y="142.8">C4</text>
<text x="585.6" y="142.8">C5</text>
<text x="744.6" y="142.8">CN3</text>
<text x="165.6" y="146">100uF</text>
<text x="200.9" y="145.8">330nF</text>
<text x="232.8" y="146">10uF</text>
<text x="273.4" y="146">4.7uF</text>
<text x="474.3" y="146">100uF</text>
<text x="513.1" y="145.8">330nF</text>
<text x="545" y="146">10uF</text>
<text x="585.6" y="146">4.7uF</text>
<text x="695" y="146.9">1N5819HW1-7-F</text>
<text x="708.7" y="144.1">D23</text>
<text x="737.1" y="146.3">PHX-BOARD-conn.</text>
<text x="746.6" y="178.1">U56</text>
<text x="737.3" y="180.4">I2C / analog exten.</text>
<text x="199.3" y="195.5">1k</text>
<text x="199.3" y="192.3">L8</text>
<text x="511.5" y="195.5">1k</text>
<text x="511.5" y="192.3">L9</text>
<text x="72.7" y="209.8">R9</text>
<text x="384.9" y="209.8">R10</text>
<text x="72.7" y="213">470</text>
<text x="102.8" y="215">U50</text>
<text x="384.9" y="213">470</text>
<text x="415" y="215">U57</text>
<text x="102.8" y="218.2">ADS1015IDGSR</text>
<text x="155.9" y="220">4.7K</text>
<text x="155.9" y="216.8">R72</text>
<text x="175.3" y="220">4.7K</text>
<text x="175.3" y="216.8">R75</text>
<text x="200.6" y="221">U49</text>
<text x="415" y="218.2">ADS1015IDGSR</text>
<text x="468.1" y="220">4.7K</text>
<text x="468.1" y="216.8">R81</text>
<text x="487.5" y="220">4.7K</text>
<text x="487.5" y="216.8">R78</text>
<text x="512.8" y="221">U58</text>
<text x="190.8" y="224.5">ADUM1251ARZ-RL7</text>
<text x="250.5" y="225.2">1uF</text>
<text x="250.5" y="222.1">C44</text>
<text x="264.9" y="225.2">10K</text>
<text x="264.9" y="222.1">R5</text>
<text x="279" y="225.2">10K</text>
<text x="279" y="222.1">R6</text>
<text x="291.4" y="225.2">10K</text>
<text x="291.4" y="222.1">R2</text>
<text x="503.1" y="224.5">ADUM1251ARZ-RL7</text>
<text x="562.7" y="225.2">1uF</text>
<text x="562.7" y="222.1">C79</text>
<text x="577.1" y="225.2">10K</text>
<text x="577.1" y="222.1">R7</text>
<text x="591.3" y="225.2">10K</text>
<text x="591.3" y="222.1">R8</text>
<text x="603.6" y="225.2">10K</text>
<text x="603.6" y="222.1">R4</text>
<text x="167.6" y="250.3">C45</text>
<text x="232.8" y="250.3">C46</text>
<text x="479.8" y="250.3">C77</text>
<text x="545" y="250.3">C76</text>
<text x="167.6" y="253.5">1uF</text>
<text x="232.8" y="253.5">1uF</text>
<text x="479.8" y="253.5">1uF</text>
<text x="545" y="253.5">1uF</text>
<text x="148.2" y="262.3">10uF</text>
<text x="148.2" y="259.1">C48</text>
<text x="253.7" y="263.7">U1</text>
<text x="460.4" y="262.3">10uF</text>
<text x="460.4" y="259.1">C49</text>
<text x="565.9" y="263.7">U5</text>
<text x="199.3" y="267.8">1k</text>
<text x="199.3" y="264.6">L6</text>
<text x="245.2" y="266.9">CYPC817(C-TP2)</text>
<text x="511.5" y="267.8">1k</text>
<text x="511.5" y="264.6">L10</text>
<text x="557.4" y="266.9">CYPC817(C-TP2)</text>
<text x="279.2" y="353">100nF</text>
<text x="279.2" y="349.8">C86</text>
<text x="598.5" y="353">100nF</text>
<text x="598.5" y="349.8">C95</text>
<text x="279.2" y="365.7">C87</text>
<text x="598.5" y="365.7">C94</text>
<text x="24.8" y="371.7">PH-Probe-BNC2</text>
<text x="24.8" y="368.4">RF2</text>
<text x="176.4" y="370.3">U4.1</text>
<text x="240.2" y="370.2">R85</text>
<text x="279.2" y="368.8">100nF</text>
<text x="344.1" y="371.7">RX-Probe-BNC1</text>
<text x="344.1" y="368.4">RF1</text>
<text x="559.5" y="371.7">1K</text>
<text x="559.5" y="368.5">R109</text>
<text x="598.5" y="368.8">100nF</text>
<text x="117.8" y="374.4">C8</text>
<text x="117.8" y="377.6">2nF</text>
<text x="240.2" y="373.4">1K</text>
<text x="437.1" y="374.4">C10</text>
<text x="437.1" y="377.6">2nF</text>
<text x="279.2" y="381.5">C88</text>
<text x="598.5" y="381.5">C93</text>
<text x="94" y="387.9">10K</text>
<text x="94" y="384.7">R88</text>
<text x="152.7" y="386.1">TLC4502C</text>
<text x="279.2" y="384.7">100nF</text>
<text x="413.3" y="387.9">10K</text>
<text x="413.3" y="384.7">R89</text>
<text x="598.5" y="384.7">100nF</text>
<text x="432.2" y="394.9">U3.2</text>
<text x="118.2" y="398.5">U4.2</text>
<text x="481.6" y="396.7">U3.1</text>
<text x="514" y="400">20K</text>
<text x="514" y="396.8">R1</text>
<text x="242.4" y="412.2">TLVH431BIDBZR</text>
<text x="242.4" y="409">U8</text>
<text x="273.8" y="412.6">R3</text>
<text x="561.6" y="412.2">TLVH431BIDBZR</text>
<text x="561.6" y="409">U7</text>
<text x="593" y="412.6">R11</text>
<text x="89.2" y="414.3">TLC4502C</text>
<text x="273.8" y="415.7">1K</text>
<text x="406.7" y="414.3">TLC4502C</text>
<text x="466.7" y="414.3">TLC4502C</text>
<text x="593" y="415.7">1K</text>
<text x="204.6" y="424.9">C90</text>
<text x="532.7" y="424.9">C91</text>
<text x="151.7" y="429.9">10nF</text>
<text x="151.7" y="426.7">C9</text>
<text x="166.2" y="429.9">10K</text>
<text x="166.2" y="426.7">R12</text>
<text x="204.6" y="428.1">100nF</text>
<text x="275.2" y="431.6">PHM-ON</text>
<text x="275.2" y="428.4">PH-VCC2</text>
<text x="451.9" y="429.9">10K</text>
<text x="451.9" y="426.7">R106</text>
<text x="513.6" y="429.9">10K</text>
<text x="513.6" y="426.7">R107</text>
<text x="532.7" y="428.1">100nF</text>
<text x="594.4" y="431.6">RXM-ON</text>
<text x="594.4" y="428.4">RX-VCC1</text>
<text x="22.2" y="515.9">U10.1</text>
<text x="71.6" y="515.9">U9</text>
<text x="22.2" y="519.1">LMP7702MA/NOPB</text>
<text x="71.6" y="519.1">LMP7721MA/NOPB</text>
</g>
<g font-size="3.2" fill="#00f">
<text x="193.6" y="107.4">Vin</text>
<text x="201.1" y="106">3</text>
<text x="502.2" y="107.4">Vin</text>
<text x="509.8" y="106">3</text>
<text x="181.4" y="109.5">2</text>
<text x="185.9" y="110.9">Vout</text>
<text x="490.1" y="109.5">2</text>
<text x="494.6" y="110.9">Vout</text>
<text x="747.5" y="112.1" transform="rotate(-90 747.5 112.1)">+</text>
<text x="751.1" y="112.1" transform="rotate(-90 751.1 112.1)">-</text>
<text x="181.4" y="116.6">4</text>
<text x="185.9" y="118">Vout</text>
<text x="242.7" y="116.2" transform="rotate(-90 242.7 116.2)">NC</text>
<text x="246.2" y="116.2" transform="rotate(-90 246.2 116.2)">+VO</text>
<text x="249.8" y="116.2" transform="rotate(-90 249.8 116.2)">0V</text>
<text x="256.8" y="116.2" transform="rotate(-90 256.8 116.2)">VIN</text>
<text x="260.3" y="116.2" transform="rotate(-90 260.3 116.2)">GND</text>
<text x="490.1" y="116.6">4</text>
<text x="494.6" y="118">Vout</text>
<text x="554.9" y="116.2" transform="rotate(-90 554.9 116.2)">NC</text>
<text x="558.4" y="116.2" transform="rotate(-90 558.4 116.2)">+VO</text>
<text x="562" y="116.2" transform="rotate(-90 562 116.2)">0V</text>
<text x="569" y="116.2" transform="rotate(-90 569 116.2)">VIN</text>
<text x="572.6" y="116.2" transform="rotate(-90 572.6 116.2)">GND</text>
<text x="745.8" y="115.6" transform="rotate(-90 745.8 115.6)">1</text>
<text x="749.3" y="115.6" transform="rotate(-90 749.3 115.6)">2</text>
<text x="191.3" y="121.5">GND</text>
<text x="201.1" y="120.1">1</text>
<text x="241.3" y="120.7" transform="rotate(-90 241.3 120.7)">8</text>
<text x="244.8" y="120.7" transform="rotate(-90 244.8 120.7)">5</text>
<text x="248.4" y="120.7" transform="rotate(-90 248.4 120.7)">4</text>
<text x="255.4" y="120.7" transform="rotate(-90 255.4 120.7)">2</text>
<text x="258.9" y="120.7" transform="rotate(-90 258.9 120.7)">1</text>
<text x="500" y="121.5">GND</text>
<text x="509.8" y="120.1">1</text>
<text x="553.5" y="120.7" transform="rotate(-90 553.5 120.7)">8</text>
<text x="557" y="120.7" transform="rotate(-90 557 120.7)">5</text>
<text x="560.6" y="120.7" transform="rotate(-90 560.6 120.7)">4</text>
<text x="567.6" y="120.7" transform="rotate(-90 567.6 120.7)">2</text>
<text x="571.1" y="120.7" transform="rotate(-90 571.1 120.7)">1</text>
<text x="740.4" y="150.1">1</text>
<text x="740.4" y="153.6">3</text>
<text x="743.9" y="151.9">V</text>
<text x="743.9" y="155.4">V</text>
<text x="749.4" y="155.4">G</text>
<text x="749.4" y="151.9">G</text>
<text x="753.4" y="153.6">4</text>
<text x="753.4" y="150.1">2</text>
<text x="740.4" y="157.2">5</text>
<text x="740.4" y="160.7">7</text>
<text x="743.9" y="158.9">PARA</text>
<text x="753.4" y="160.7">8</text>
<text x="753.4" y="157.2">6</text>
<text x="740.4" y="164.2">9</text>
<text x="743.9" y="162.5">A</text>
<text x="743.9" y="166">5V G</text>
<text x="750.1" y="162.5">L</text>
<text x="753.4" y="164.2">10</text>
<text x="740.4" y="185.4">1</text>
<text x="740.4" y="188.9">2</text>
<text x="743.9" y="187.1">V_MC</text>
<text x="743.9" y="190.7">G_MC</text>
<text x="740.4" y="192.4">3</text>
<text x="740.4" y="196">4</text>
<text x="743.9" y="194.2">SDA</text>
<text x="743.9" y="197.7">SCL</text>
<text x="740.4" y="199.5">5</text>
<text x="740.4" y="203">6</text>
<text x="743.9" y="201.3">RX-po</text>
<text x="743.9" y="204.8">PH-po</text>
<text x="77.2" y="226">4</text>
<text x="77.2" y="222.4">5</text>
<text x="80.7" y="227.7">AIN0</text>
<text x="80.7" y="224.2">AIN1</text>
<text x="123.1" y="224.2">AIN2</text>
<text x="123.1" y="227.7">AIN3</text>
<text x="132.5" y="222.4">6</text>
<text x="132.5" y="226">7</text>
<text x="389.4" y="226">4</text>
<text x="389.4" y="222.4">5</text>
<text x="392.9" y="227.7">AIN0</text>
<text x="392.9" y="224.2">AIN1</text>
<text x="435.3" y="224.2">AIN2</text>
<text x="435.3" y="227.7">AIN3</text>
<text x="444.7" y="222.4">6</text>
<text x="444.7" y="226">7</text>
<text x="77.2" y="233">2</text>
<text x="77.2" y="229.5">3</text>
<text x="80.7" y="231.2">GND</text>
<text x="123.9" y="231.2">VDD</text>
<text x="132.5" y="229.5">8</text>
<text x="132.5" y="233">9</text>
<text x="188.3" y="233">7</text>
<text x="188.3" y="229.5">8</text>
<text x="191.8" y="231.2">VDD2</text>
<text x="208.3" y="231.2">VDD1</text>
<text x="218.9" y="229.5">1</text>
<text x="218.9" y="233">2</text>
<text x="389.4" y="233">2</text>
<text x="389.4" y="229.5">3</text>
<text x="392.9" y="231.2">GND</text>
<text x="436.1" y="231.2">VDD</text>
<text x="444.7" y="229.5">8</text>
<text x="444.7" y="233">9</text>
<text x="500.5" y="233">7</text>
<text x="500.5" y="229.5">8</text>
<text x="504" y="231.2">VDD2</text>
<text x="520.6" y="231.2">VDD1</text>
<text x="531.1" y="229.5">1</text>
<text x="531.1" y="233">2</text>
<text x="77.2" y="236.5">1</text>
<text x="80.7" y="238.3">ADDR</text>
<text x="80.7" y="234.8">ALERT/RDY</text>
<text x="124.2" y="234.8">SDA</text>
<text x="124.8" y="238.3">SCL</text>
<text x="132.5" y="236.5">10</text>
<text x="188.3" y="236.5">6</text>
<text x="191.8" y="238.3">SCL2</text>
<text x="191.8" y="234.8">SDA2</text>
<text x="208.6" y="234.8">SDA1</text>
<text x="209.3" y="238.3">SCL1</text>
<text x="218.9" y="236.5">3</text>
<text x="389.4" y="236.5">1</text>
<text x="392.9" y="238.3">ADDR</text>
<text x="392.9" y="234.8">ALERT/RDY</text>
<text x="436.4" y="234.8">SDA</text>
<text x="437" y="238.3">SCL</text>
<text x="444.7" y="236.5">10</text>
<text x="500.5" y="236.5">6</text>
<text x="504" y="238.3">SCL2</text>
<text x="504" y="234.8">SDA2</text>
<text x="520.8" y="234.8">SDA1</text>
<text x="521.5" y="238.3">SCL1</text>
<text x="531.1" y="236.5">3</text>
<text x="188.3" y="240.1">5</text>
<text x="191.8" y="241.8">GND2</text>
<text x="208.1" y="241.8">GND1</text>
<text x="218.9" y="240.1">4</text>
<text x="500.5" y="240.1">5</text>
<text x="504" y="241.8">GND2</text>
<text x="520.3" y="241.8">GND1</text>
<text x="531.1" y="240.1">4</text>
<text x="68.4" y="362.1" transform="rotate(-90 68.4 362.1)">3</text>
<text x="77.6" y="363.5">2</text>
<text x="387.7" y="362.1" transform="rotate(-90 387.7 362.1)">3</text>
<text x="396.9" y="363.5">2</text>
<text x="77.6" y="367.1">1</text>
<text x="396.9" y="367.1">1</text>
<text x="68.4" y="374.7" transform="rotate(-90 68.4 374.7)">4</text>
<text x="158.1" y="377.6">7</text>
<text x="178.5" y="374.1">6</text>
<text x="387.7" y="374.7" transform="rotate(-90 387.7 374.7)">4</text>
<text x="178.5" y="381.2">5</text>
<text x="223.7" y="400.9" transform="rotate(-90 223.7 400.9)">1</text>
<text x="237.8" y="400.9" transform="rotate(-90 237.8 400.9)">2</text>
<text x="542.9" y="400.9" transform="rotate(-90 542.9 400.9)">1</text>
<text x="557" y="400.9" transform="rotate(-90 557 400.9)">2</text>
<text x="98.2" y="405.9">1</text>
<text x="118.5" y="402.3">2</text>
<text x="417.4" y="405.9">1</text>
<text x="437.8" y="402.3">2</text>
<text x="472.1" y="405.9">7</text>
<text x="492.5" y="402.3">6</text>
<text x="118.5" y="409.4">3</text>
<text x="225.1" y="409.4" transform="rotate(-90 225.1 409.4)">REF</text>
<text x="232.1" y="412.6" transform="rotate(-90 232.1 412.6)">AN</text>
<text x="239.2" y="409.7" transform="rotate(-90 239.2 409.7)">CAT</text>
<text x="437.8" y="409.4">3</text>
<text x="492.5" y="409.4">5</text>
<text x="544.3" y="409.4" transform="rotate(-90 544.3 409.4)">REF</text>
<text x="551.4" y="412.6" transform="rotate(-90 551.4 412.6)">AN</text>
<text x="558.4" y="409.7" transform="rotate(-90 558.4 409.7)">CAT</text>
<text x="230.7" y="417.1" transform="rotate(-90 230.7 417.1)">3</text>
<text x="550" y="417.1" transform="rotate(-90 550 417.1)">3</text>
<text x="75.2" y="524.1">2</text>
<text x="25.9" y="531.1">2</text>
<text x="75.2" y="531.1">8</text>
<text x="25.9" y="538.2">3</text>
<text x="46.2" y="534.6">1</text>
<text x="75.2" y="538.2">1</text>
<text x="95.6" y="534.6">4</text>
<text x="75.2" y="545.2">5</text>
<text x="95.6" y="541.7">7</text>
</g>
<g font-size="3.2" fill="#f00">
<text x="109" y="397.1" transform="rotate(-90 109 397.1)">8</text>
<text x="428.3" y="397.1" transform="rotate(-90 428.3 397.1)">8</text>
<text x="109" y="417.4" transform="rotate(-90 109 417.4)">4</text>
<text x="428.3" y="417.4" transform="rotate(-90 428.3 417.4)">4</text>
<text x="36.7" y="525.8" transform="rotate(-90 36.7 525.8)">8</text>
<text x="86.1" y="525.8" transform="rotate(-90 86.1 525.8)">6</text>
</g>
<g font-size="3.2">
<text x="36.7" y="546.2" transform="rotate(-90 36.7 546.2)">4</text>
<text x="86.1" y="546.2" transform="rotate(-90 86.1 546.2)">3</text>
</g>
<g font-size="2.5" fill="#00f">
<text x="243.6" y="270.1">2</text>
<text x="266.3" y="270.1">3</text>
<text x="555.8" y="270.1">2</text>
<text x="578.6" y="270.1">3</text>
<text x="243.6" y="277.1">1</text>
<text x="266.3" y="277.1">4</text>
<text x="555.8" y="277.1">1</text>
<text x="578.6" y="277.1">4</text>
</g>
</svg>
